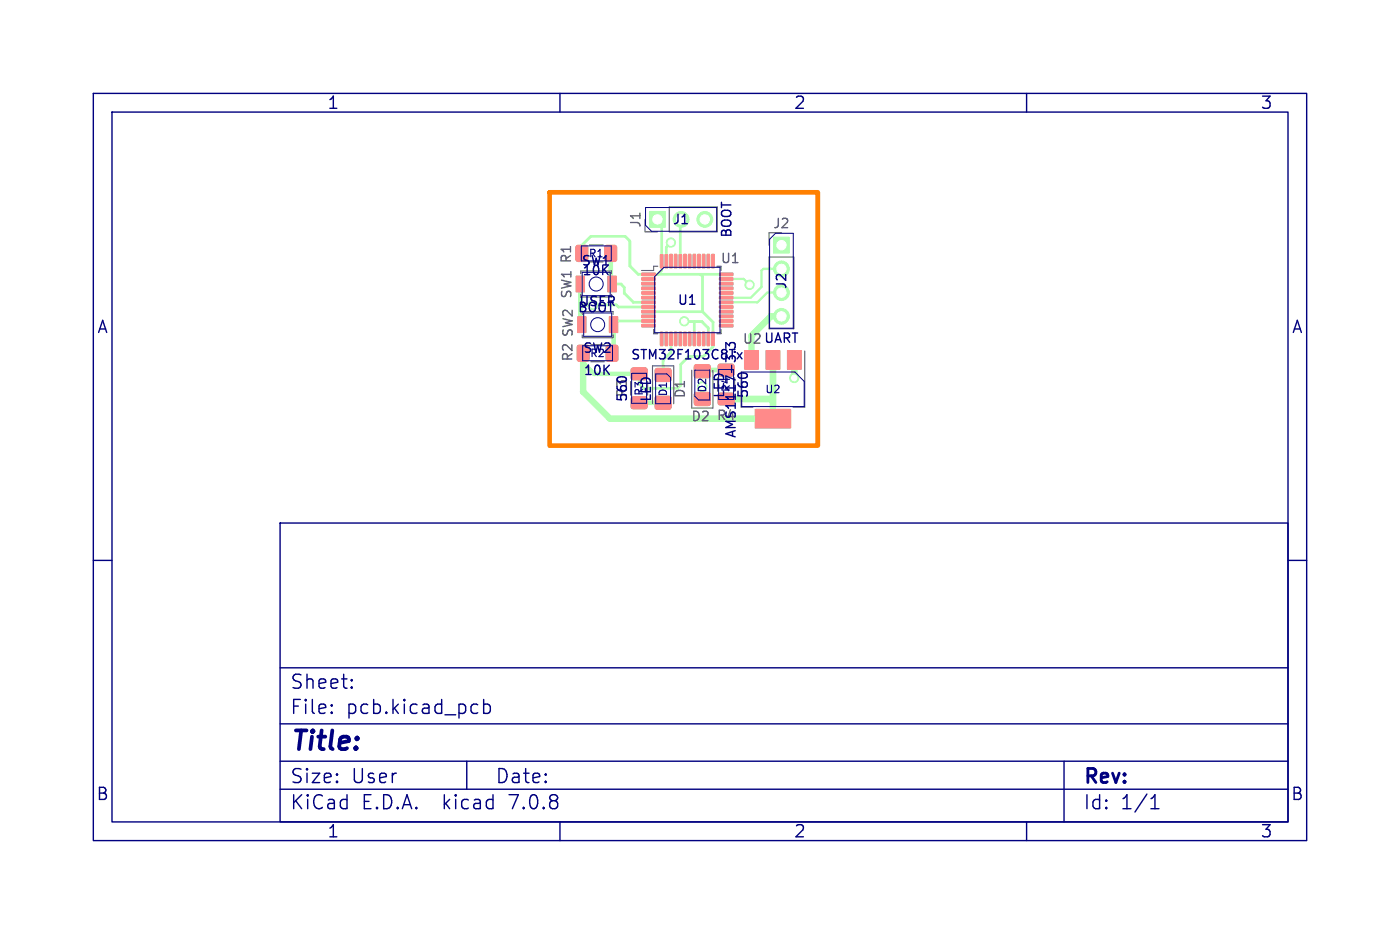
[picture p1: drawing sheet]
<svg xmlns="http://www.w3.org/2000/svg" width="150mm" height="100mm" viewBox="0 0 150 100" stroke-linecap="round" stroke-linejoin="round" font-family="sans-serif">
<g fill="#b3ffb3" stroke="#b3ffb3" stroke-width=".11">
<path d="M65.3 33.9h.9v1.7h-.9z"/>
<path d="M61.9 33.9h.9v1.7h-.9z"/>
<path d="M61.7 29.6h.9v1.7h-.9z"/>
<path d="M65.1 29.6h.9v1.7h-.9z"/>
<path d="M84.4 37.5h1.5v2h-1.5z"/>
<path d="M80.9 43.8h3.8v2h-3.8z"/>
<path d="M82.1 37.5h1.5v2h-1.5z"/>
<path d="M79.8 37.5h1.5v2h-1.5z"/>
<path d="M68.8 29.2h1.3l.1 .2-.1 .1h-1.3z"/>
<path d="M68.8 29.7h1.3l.1 .2-.1 .1h-1.3z"/>
<path d="M68.8 30.2h1.3l.1 .2-.1 .1h-1.3z"/>
<path d="M68.8 30.7h1.3l.1 .2-.1 .1h-1.3z"/>
<path d="M68.8 31.2h1.3l.1 .2-.1 .1h-1.3z"/>
<path d="M68.8 31.7h1.3l.1 .2-.1 .1h-1.3z"/>
<path d="M68.8 32.2h1.3l.1 .2-.1 .1h-1.3z"/>
<path d="M68.8 32.7h1.3l.1 .2-.1 .1h-1.3z"/>
<path d="M68.8 33.2h1.3l.1 .2-.1 .1h-1.3z"/>
<path d="M68.8 33.7h1.3l.1 .2-.1 .1h-1.3z"/>
<path d="M68.8 34.2h1.3l.1 .2-.1 .1h-1.3z"/>
<path d="M68.8 34.7h1.3l.1 .2-.1 .1h-1.3z"/>
<path d="M70.8 35.6h.2v1.3v.1l-.3-.1z"/>
<path d="M71.3 35.6h.3v1.3l-.1 .1-.2-.1z"/>
<path d="M71.8 35.6h.2v1.3v.1l-.3-.1z"/>
<path d="M72.3 35.6h.3v1.3l-.1 .1-.2-.1z"/>
<path d="M72.8 35.6h.2v1.3v.1l-.3-.1z"/>
<path d="M73.3 35.6h.3v1.3l-.1 .1-.2-.1z"/>
<path d="M73.8 35.6h.2v1.3v.1l-.3-.1z"/>
<path d="M74.3 35.6h.3v1.3l-.1 .1-.2-.1z"/>
<path d="M74.8 35.6h.2v1.3v.1l-.3-.1z"/>
<path d="M75.3 35.6h.3v1.3l-.1 .1-.2-.1z"/>
<path d="M75.8 35.6h.2v1.3v.1l-.3-.1z"/>
<path d="M76.3 35.6h.3v1.3l-.1 .1-.2-.1z"/>
<path d="M77.1 34.7h1.4l.1 .2-.1 .1h-1.4z"/>
<path d="M77.1 34.2h1.4l.1 .2-.1 .1h-1.4z"/>
<path d="M77.1 33.7h1.4l.1 .2-.1 .1h-1.4z"/>
<path d="M77.1 33.2h1.4l.1 .2-.1 .1h-1.4z"/>
<path d="M77.1 32.7h1.4l.1 .2-.1 .1h-1.4z"/>
<path d="M77.1 32.2h1.4l.1 .2-.1 .1h-1.4z"/>
<path d="M77.1 31.7h1.4l.1 .2-.1 .1h-1.4z"/>
<path d="M77.1 31.2h1.4l.1 .2-.1 .1h-1.4z"/>
<path d="M77.1 30.7h1.4l.1 .2-.1 .1h-1.4z"/>
<path d="M77.1 30.2h1.4l.1 .2-.1 .1h-1.4z"/>
<path d="M77.1 29.7h1.4l.1 .2-.1 .1h-1.4z"/>
<path d="M77.1 29.2h1.4l.1 .2-.1 .1h-1.4z"/>
<path d="M76.3 27.2l.3 .1v1.3l-.1 .1-.2-.1z"/>
<path d="M75.8 27.2l.2 .1v1.3v.1l-.3-.1z"/>
<path d="M75.3 27.2l.3 .1v1.3l-.1 .1-.2-.1z"/>
<path d="M74.8 27.2l.2 .1v1.3v.1l-.3-.1z"/>
<path d="M74.3 27.2l.3 .1v1.3l-.1 .1-.2-.1z"/>
<path d="M73.8 27.2l.2 .1v1.3v.1l-.3-.1z"/>
<path d="M73.3 27.2l.3 .1v1.3l-.1 .1-.2-.1z"/>
<path d="M72.8 27.2l.2 .1v1.3v.1l-.3-.1z"/>
<path d="M72.3 27.2l.3 .1v1.3l-.1 .1-.2-.1z"/>
<path d="M71.8 27.2l.2 .1v1.3v.1l-.3-.1z"/>
<path d="M71.3 27.2l.3 .1v1.3l-.1 .1-.2-.1z"/>
<path d="M70.8 27.2l.2 .1v1.3v.1l-.3-.1z"/>
<path d="M77 42.1h.2h1.2h.2l.1 .2-.1 1-.2 .1h-1.2l-.2-.1-.1-.2z"/>
<path d="M77 39h.2h1.2h.2l.1 .2-.1 1-.2 .1h-1.2l-.2-.1-.1-.2z"/>
<path d="M67.7 39.4h.2h1.2h.2l.1 .2-.1 1-.2 .1h-1.2l-.2-.1-.1-.2z"/>
<path d="M67.7 42.5h.2h1.2h.2l.1 .2-.1 1-.2 .1h-1.2l-.2-.1-.1-.2z"/>
<path d="M61.9 37l.2-.1 1 .1v.2v1.2v.2l-.2 .1-1-.1-.1-.2v-1.2z"/>
<path d="M65 37l.2-.1 1 .1v.2v1.2v.2l-.2 .1-1-.1-.1-.2v-1.2z"/>
<path d="M61.8 26.3h.1h1l.1 .2v1.3l-.1 .1-.2 .1-.9-.1-.1-.1v-1.3z"/>
<path d="M64.9 26.3h.1h1l.1 .2v1.3l-.1 .1-.2 .1-.9-.1-.1-.1v-1.3z"/>
<path d="M82.9 25.4h1.7v1.7h-1.7z"/>
<path d="M69.6 22.6h1.7v1.7h-1.7z"/>
<path d="M74.5 42.1l.1-.1h1.3l.2 .1v.2v.9v.2h-.2h-1.3h-.1l-.1-.2v-.9z"/>
<path d="M74.5 39.1l.1-.1h1.3l.2 .1v.2v.9v.2l-.2 .1h-1.3l-.1-.1-.1-.2v-.9z"/>
<path d="M70.3 39.5l.1-.1h1.3l.2 .1v.2v.9v.2l-.2 .1h-1.3l-.1-.1-.1-.2v-.9z"/>
<path d="M70.3 42.5l.1-.1h1.3l.2 .1v.2v.9v.2h-.2h-1.3h-.1l-.1-.2v-.9z"/>
<circle cx="83.7" cy="28.8" r=".85"/>
<circle cx="83.7" cy="31.3" r=".85"/>
<circle cx="83.7" cy="33.9" r=".85"/>
<circle cx="73" cy="23.5" r=".85"/>
<circle cx="75.5" cy="23.5" r=".85"/>
<circle cx="73.3" cy="34.4" r=".5"/>
<circle cx="71.9" cy="26" r=".5"/>
<circle cx="85.1" cy="40.5" r=".5"/>
<circle cx="80.3" cy="30.5" r=".5"/>
</g>
<g fill="none" stroke="#b3ffb3" stroke-width=".3">
<path d="M62.3 27.1v-.8l1-1h3.7l.5 .5v2.7l.9 .9h9.4M63.6 32.6h2.4M65.6 30.4h.9l.4 .4v.6l1 1h1.6M66.3 32.9h3.2M69.5 33.4h5.8M69.5 34.4h-3.4l-.4 .4M70.4 23.5l.5 .4v5l-.4 .5M71.1 38.6v1.5M71.9 26l-.5 .5v1.5M71.9 36.3v1.4M72.9 23.6v4.4M72.9 39v2.3"/>
<path d="M73.3 34.4h1.9l.7 .7v1.2M74.4 34.4v1.9M75.1 29.4l.2 .2v3.8M75.3 33.4l1.1 1.1v2.6l-1 1.1M69 41.6h3.6"/>
</g>
<path d="M62.5 37.8v4.2l2.9 2.8h17.4v-6.3M83.7 33.9h-1.1l-2.1 2v2.6M85.1 38.5v2M77.8 42.7h4.7l.3 .3" fill="none" stroke="#b3ffb3" stroke-width=".7"/>
<path d="M62.2 30.4v4.2l.1 .2M62.5 37.8v1.1l1.1 1.1h4.9M65.4 27.1v3.2l.2 .1M65.7 34.8v2.9M77.8 39.6h-2.4l-.1 .1M68.5 43.1h2.6M75.3 41.4v1.3" fill="none" stroke="#b3ffb3" stroke-width=".5"/>
<path d="M77.8 29.9h1.9l.6 .6M83.7 28.8h-1.9l-.2 .2v1.7l-1.1 1.2h-2.7M83.7 31.3h-1.5l-1 1.1h-3.4" fill="none" stroke="#b3ffb3" stroke-width=".25"/>
<g fill="#fff" stroke="#fff" stroke-width=".11">
<circle cx="73.3" cy="34.4" r=".3"/>
<circle cx="71.9" cy="26" r=".3"/>
<circle cx="85.1" cy="40.5" r=".3"/>
<circle cx="80.3" cy="30.5" r=".3"/>
<circle cx="83.7" cy="26.3" r=".5"/>
<circle cx="83.7" cy="28.8" r=".5"/>
<circle cx="83.7" cy="31.3" r=".5"/>
<circle cx="83.7" cy="33.9" r=".5"/>
<circle cx="70.4" cy="23.5" r=".5"/>
<circle cx="75.5" cy="23.5" r=".5"/>
</g>
<g fill="#ff8a8a" stroke="#ff8a8a" stroke-width=".11">
<path d="M65.3 33.9h.9v1.7h-.9z"/>
<path d="M61.9 33.9h.9v1.7h-.9z"/>
<path d="M61.7 29.6h.9v1.7h-.9z"/>
<path d="M65.1 29.6h.9v1.7h-.9z"/>
<path d="M84.4 37.5h1.5v2h-1.5z"/>
<path d="M80.9 43.8h3.8v2h-3.8z"/>
<path d="M82.1 37.5h1.5v2h-1.5z"/>
<path d="M79.8 37.5h1.5v2h-1.5z"/>
<path d="M68.8 29.2h1.3l.1 .2-.1 .1h-1.3z"/>
<path d="M68.8 29.7h1.3l.1 .2-.1 .1h-1.3z"/>
<path d="M68.8 30.2h1.3l.1 .2-.1 .1h-1.3z"/>
<path d="M68.8 30.7h1.3l.1 .2-.1 .1h-1.3z"/>
<path d="M68.8 31.2h1.3l.1 .2-.1 .1h-1.3z"/>
<path d="M68.8 31.7h1.3l.1 .2-.1 .1h-1.3z"/>
<path d="M68.8 32.2h1.3l.1 .2-.1 .1h-1.3z"/>
<path d="M68.8 32.7h1.3l.1 .2-.1 .1h-1.3z"/>
<path d="M68.8 33.2h1.3l.1 .2-.1 .1h-1.3z"/>
<path d="M68.8 33.7h1.3l.1 .2-.1 .1h-1.3z"/>
<path d="M68.8 34.2h1.3l.1 .2-.1 .1h-1.3z"/>
<path d="M68.8 34.7h1.3l.1 .2-.1 .1h-1.3z"/>
<path d="M70.8 35.6h.2v1.3v.1l-.3-.1z"/>
<path d="M71.3 35.6h.3v1.3l-.1 .1-.2-.1z"/>
<path d="M71.8 35.6h.2v1.3v.1l-.3-.1z"/>
<path d="M72.3 35.6h.3v1.3l-.1 .1-.2-.1z"/>
<path d="M72.8 35.6h.2v1.3v.1l-.3-.1z"/>
<path d="M73.3 35.6h.3v1.3l-.1 .1-.2-.1z"/>
<path d="M73.8 35.6h.2v1.3v.1l-.3-.1z"/>
<path d="M74.3 35.6h.3v1.3l-.1 .1-.2-.1z"/>
<path d="M74.8 35.6h.2v1.3v.1l-.3-.1z"/>
<path d="M75.3 35.6h.3v1.3l-.1 .1-.2-.1z"/>
<path d="M75.8 35.6h.2v1.3v.1l-.3-.1z"/>
<path d="M76.3 35.6h.3v1.3l-.1 .1-.2-.1z"/>
<path d="M77.1 34.7h1.4l.1 .2-.1 .1h-1.4z"/>
<path d="M77.1 34.2h1.4l.1 .2-.1 .1h-1.4z"/>
<path d="M77.1 33.7h1.4l.1 .2-.1 .1h-1.4z"/>
<path d="M77.1 33.2h1.4l.1 .2-.1 .1h-1.4z"/>
<path d="M77.1 32.7h1.4l.1 .2-.1 .1h-1.4z"/>
<path d="M77.1 32.2h1.4l.1 .2-.1 .1h-1.4z"/>
<path d="M77.1 31.7h1.4l.1 .2-.1 .1h-1.4z"/>
<path d="M77.1 31.2h1.4l.1 .2-.1 .1h-1.4z"/>
<path d="M77.1 30.7h1.4l.1 .2-.1 .1h-1.4z"/>
<path d="M77.1 30.2h1.4l.1 .2-.1 .1h-1.4z"/>
<path d="M77.1 29.7h1.4l.1 .2-.1 .1h-1.4z"/>
<path d="M77.1 29.2h1.4l.1 .2-.1 .1h-1.4z"/>
<path d="M76.3 27.2l.3 .1v1.3l-.1 .1-.2-.1z"/>
<path d="M75.8 27.2l.2 .1v1.3v.1l-.3-.1z"/>
<path d="M75.3 27.2l.3 .1v1.3l-.1 .1-.2-.1z"/>
<path d="M74.8 27.2l.2 .1v1.3v.1l-.3-.1z"/>
<path d="M74.3 27.2l.3 .1v1.3l-.1 .1-.2-.1z"/>
<path d="M73.8 27.2l.2 .1v1.3v.1l-.3-.1z"/>
<path d="M73.3 27.2l.3 .1v1.3l-.1 .1-.2-.1z"/>
<path d="M72.8 27.2l.2 .1v1.3v.1l-.3-.1z"/>
<path d="M72.3 27.2l.3 .1v1.3l-.1 .1-.2-.1z"/>
<path d="M71.8 27.2l.2 .1v1.3v.1l-.3-.1z"/>
<path d="M71.3 27.2l.3 .1v1.3l-.1 .1-.2-.1z"/>
<path d="M70.8 27.2l.2 .1v1.3v.1l-.3-.1z"/>
<path d="M77 42.1h.2h1.2h.2l.1 .2-.1 1-.2 .1h-1.2l-.2-.1-.1-.2z"/>
<path d="M77 39h.2h1.2h.2l.1 .2-.1 1-.2 .1h-1.2l-.2-.1-.1-.2z"/>
<path d="M67.7 39.4h.2h1.2h.2l.1 .2-.1 1-.2 .1h-1.2l-.2-.1-.1-.2z"/>
<path d="M67.7 42.5h.2h1.2h.2l.1 .2-.1 1-.2 .1h-1.2l-.2-.1-.1-.2z"/>
<path d="M61.9 37l.2-.1 1 .1v.2v1.2v.2l-.2 .1-1-.1-.1-.2v-1.2z"/>
<path d="M65 37l.2-.1 1 .1v.2v1.2v.2l-.2 .1-1-.1-.1-.2v-1.2z"/>
<path d="M61.8 26.3h.1h1l.1 .2v1.3l-.1 .1-.2 .1-.9-.1-.1-.1v-1.3z"/>
<path d="M64.9 26.3h.1h1l.1 .2v1.3l-.1 .1-.2 .1-.9-.1-.1-.1v-1.3z"/>
<path d="M74.5 42.1l.1-.1h1.3l.2 .1v.2v.9v.2h-.2h-1.3h-.1l-.1-.2v-.9z"/>
<path d="M74.5 39.1l.1-.1h1.3l.2 .1v.2v.9v.2l-.2 .1h-1.3l-.1-.1-.1-.2v-.9z"/>
<path d="M70.3 39.5l.1-.1h1.3l.2 .1v.2v.9v.2l-.2 .1h-1.3l-.1-.1-.1-.2v-.9z"/>
<path d="M70.3 42.5l.1-.1h1.3l.2 .1v.2v.9v.2h-.2h-1.3h-.1l-.1-.2v-.9z"/>
</g>
<g fill="none" stroke="#626262" stroke-width=".12">
<path d="M62.2 29h3.3v.3M62.2 31.8h3.3M62.4 35.9v.3h3.3v-.3M62.4 33.7v-.3h3.3v.3M63.2 26.2h1.4M69.1 24.8h1.3M70 35.3v.4h.5M70.5 28.5h-.5v.5h-1.3M71.7 22.2h5.2v2.6h-5.2zM74.1 39.6v4.1h2.3v-4.1M77.3 35.3v.4h-.5M77.3 28.5v.5"/>
<path d="M79.4 39.8v3.8h1.3M82.4 27.5h2.7v7.7h-2.7zM82.4 24.9v1.3M86.2 37.6v6h-1.2M69.9 43.2v-4h2.3v4"/>
</g>
<g fill="none" stroke="#000080" stroke-width=".15">
<path d="M10 10h130v80h-130zM12 12h126v76h-126zM60 10v2M110 10v2M78.7 37.3l.1-.4-.1-.2h-.4l-.1 .3-.4-.3v.6M79 37.8l.5 .6M79.5 39.9l.4 .1M79.5 37.8l-.5 .6M10 60h2M30 56h108v32h-108zM66.3 40.4h.6M138 60h2"/>
<path d="M30 77.5h108M30 71.5h108M35.5 76.2l.1 .1-.1 .1M35.5 76.2v.1v.1M35.5 75.5v.1M35.5 76.2v.2M35.5 75.5h.1l-.1 .1M37.7 73.5l.1 .1-.1 .1M37.7 73.5l-.1 .1 .1 .1M37.7 72.8v.1M37.7 73.5v.2M37.7 72.8h.1l-.1 .1"/>
<path d="M37.7 72.8h-.1l.1 .1M51 75.4l.2 .1M51.2 76.3l-.2 .1M51.8 74.9v1.5M51.8 75.5l.5-.1 .2 .3v.4l-.1 .2-.1 .1-.5-.1M30 84.5h108M30 81.5h108M50 81.5v3M60 88v2M110 88v2M114 81.5v6.5M123.3 86.6h.9"/>
<path d="M123.3 85.5l.5-.4v1.5"/>
</g>
<g fill="none" stroke="#000080" stroke-width=".11">
<path d="M62.3 26.3h3.2v1.6h-3.2zM62.4 29.2h3v2.5h-3zM62.4 37h3.2v1.6h-3.2zM62.5 33.5h3v2.5h-3zM67.7 40h1.6v3.2h-1.6zM69.2 22.2h7.6v2.6h-7l-.6-.7zM70.1 29.6l1-1h6v7h-7zM74.5 39.6h1.6v3.2h-1.2l-.4-.4zM77 39.6h1.6v3.2h-1.6zM79.5 39.8h5.7l1 1v2.7h-6.7zM82.5 25.6l.6-.6h1.9v10.1h-2.5zM70.3 40h1.2l.4 .4v2.8h-1.6z"/>
<circle cx="63.9" cy="30.4" r=".75"/>
<circle cx="64" cy="34.8" r=".75"/>
</g>
<path d="M58.9 20.6h28.7v27.1h-28.7z" fill="none" stroke="#ff8000" stroke-width=".5"/>
<text font-size="2.8" fill="#000080" x="31" y="80.9">Title:</text>
<g font-size="2.1" fill="#000080">
<text x="31" y="76.7">File:</text>
<text x="31" y="74">Sheet:</text>
<text x="37.1" y="76.7">pcb.kicad_pcb</text>
<text x="31" y="86.9">KiCad</text>
<text x="31" y="84.1">Size:</text>
<text x="37.7" y="84.1">User</text>
<text x="38.7" y="86.9">E.D.A.</text>
<text x="47.6" y="86.9">kicad</text>
<text x="53" y="84.1">Date:</text>
<text x="54.8" y="86.9">7.0.8</text>
<text x="116" y="84.3">Rev:</text>
<text x="116" y="86.9">Id:</text>
<text x="120.1" y="86.9">1/1</text>
</g>
<g font-size="1.8" fill="#000080">
<text x="35" y="11.9">1</text>
<text x="85" y="11.9">2</text>
<text x="135" y="11.9">3</text>
<text x="10.3" y="35.9">A</text>
<text x="138.4" y="35.9">A</text>
<text x="10.3" y="85.9">B</text>
<text x="35" y="89.9">1</text>
<text x="85" y="89.9">2</text>
<text x="135" y="89.9">3</text>
<text x="138.3" y="85.9">B</text>
</g>
<g font-size="1.4" fill="#000080">
<text x="62.2" y="28.6">SW1</text>
<text x="62.3" y="29.7">10K</text>
<text x="72" y="24.2">J1</text>
<text x="78.6" y="25.5" transform="rotate(-90 78.6 25.5)">BOOT</text>
<text x="62" y="33">USER</text>
<text x="72.5" y="32.8">U1</text>
<text x="84.5" y="31" transform="rotate(-90 84.5 31)">J2</text>
<text x="62.4" y="38">SW2</text>
<text x="62.5" y="40.4">10K</text>
<text x="67.5" y="38.7">STM32F103C8Tx</text>
<text x="79.5" y="37">U2 UART</text>
<text x="67.4" y="42.6" transform="rotate(-90 67.4 42.6)">R3</text>
<text x="67.4" y="43.1" transform="rotate(-90 67.4 43.1)">560</text>
<text x="70" y="43.1" transform="rotate(-90 70 43.1)">LED</text>
<text x="74" y="45.3">D2 R4</text>
<text x="77.8" y="42.7" transform="rotate(-90 77.8 42.7)">LED</text>
<text x="79" y="47" transform="rotate(-90 79 47)">AMS1117-3.3</text>
<text x="80.3" y="42.7" transform="rotate(-90 80.3 42.7)">560</text>
</g>
<g font-size="1.4" fill="#626262">
<text x="68.8" y="24.5" transform="rotate(-90 68.8 24.5)">J1</text>
<text x="77.1" y="28.4">U1</text>
<text x="82.8" y="24.6">J2</text>
<text x="61.4" y="32.1" transform="rotate(-90 61.4 32.1)">SW1 R1</text>
<text x="61.5" y="38.8" transform="rotate(-90 61.5 38.8)">R2 SW2</text>
<text x="73.6" y="42.7" transform="rotate(-90 73.6 42.7)">D1</text>
</g>
<g font-size="1.1" fill="#000080">
<text x="63" y="27.7">R1</text>
<text x="63.2" y="38.4">R2</text>
<text x="69.1" y="42.5" transform="rotate(-90 69.1 42.5)">R3</text>
<text x="71.6" y="42.5" transform="rotate(-90 71.6 42.5)">D1</text>
<text x="75.8" y="42.1" transform="rotate(-90 75.8 42.1)">D2</text>
<text x="78.4" y="42.1" transform="rotate(-90 78.4 42.1)">R4</text>
<text x="81.9" y="42.3">U2</text>
</g>
</svg>
